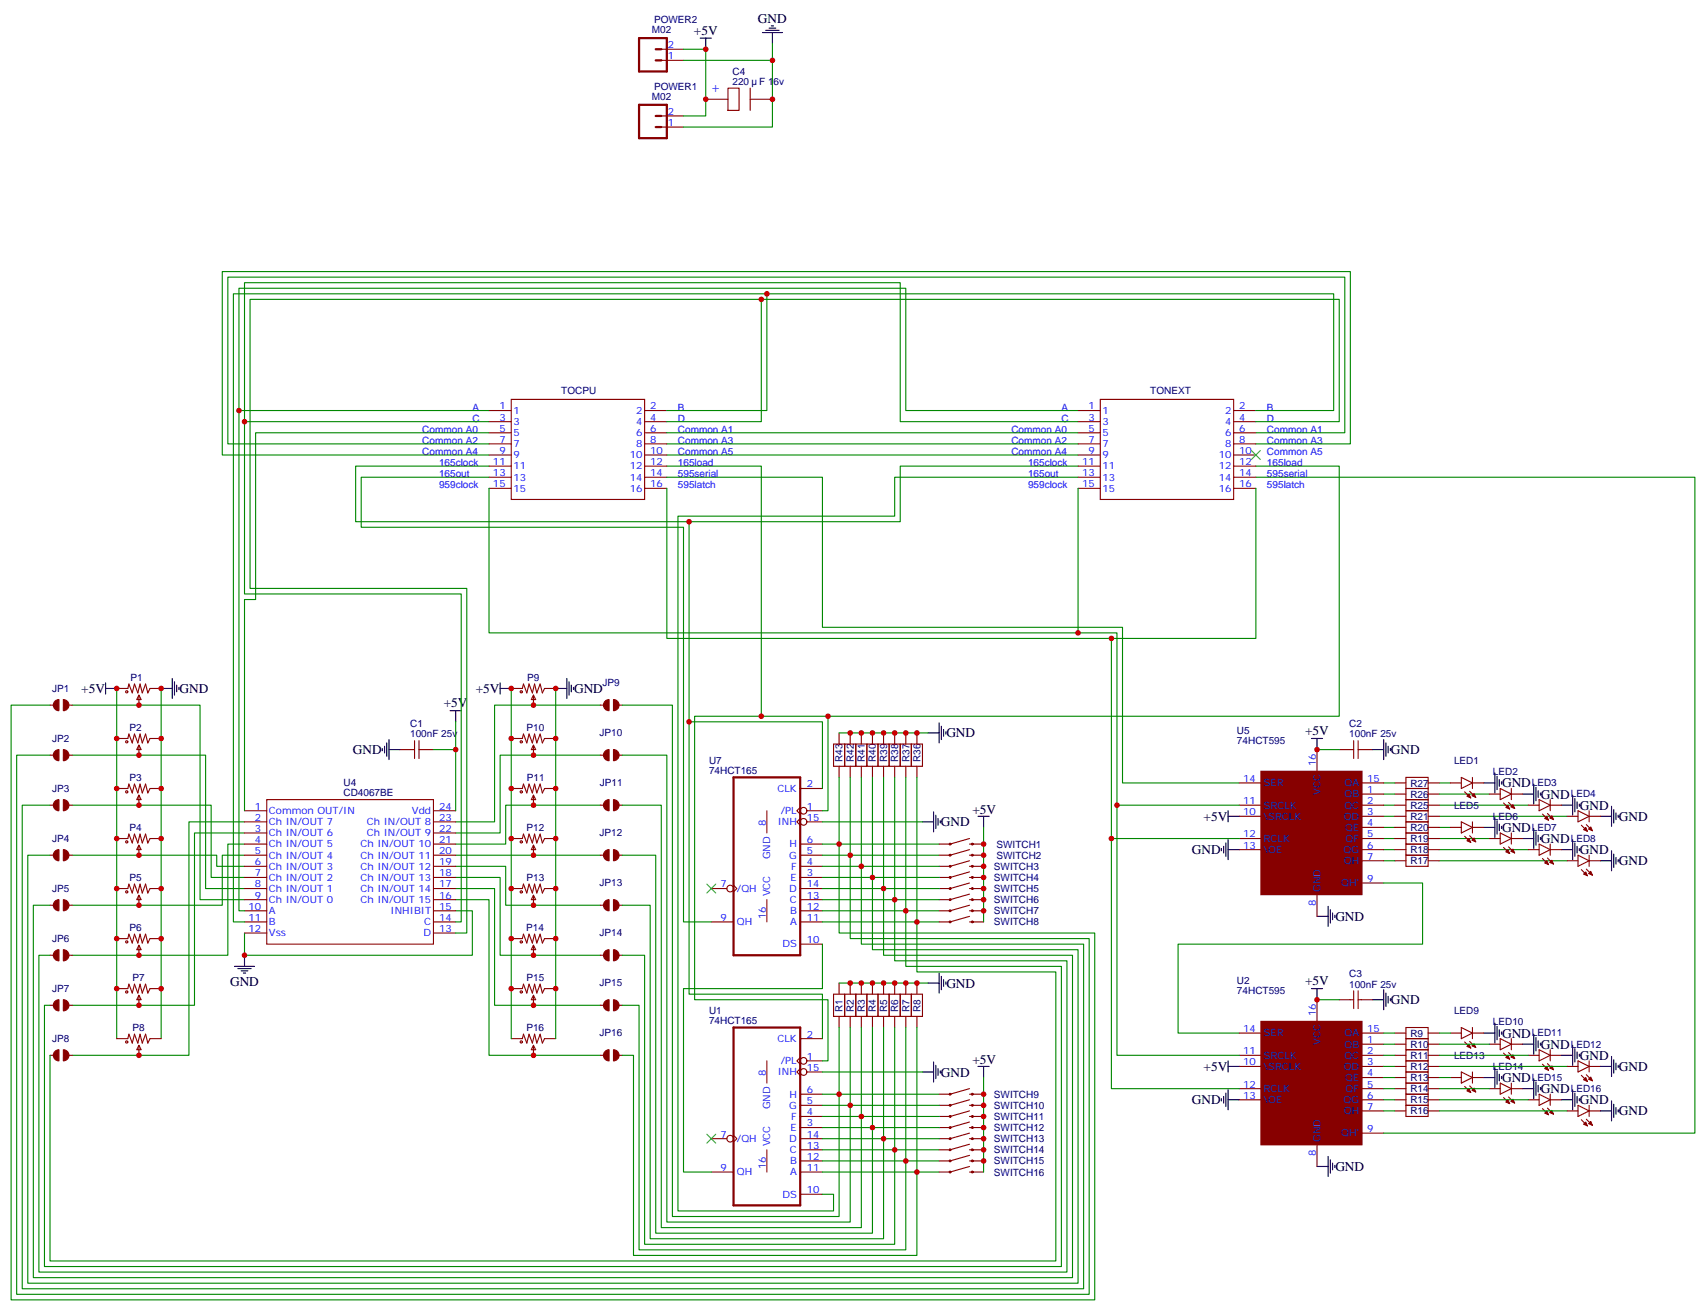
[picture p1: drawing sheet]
<svg xmlns="http://www.w3.org/2000/svg" width="542mm" height="416mm" viewBox="0 0 542 416" stroke-linecap="round" stroke-linejoin="round" font-family="sans-serif">
<g fill="none" stroke="#000" stroke-width=".35">
<path d="M222.2 12.1h3.6M224 12.1v3.5M242 10.3h6.4M243.1 9.6h4.2M244.1 8.9h2.1M244.8 8.2h.7M245.2 10.3v3.6M33.5 218.5h3.5M33.5 216.7v3.5M51.2 218.5h3.5M54.7 215.3v6.4M55.4 216.4v4.2"/>
<path d="M56.1 217.4v2.1M56.8 218.1v.7M158.7 218.5h3.6M158.7 216.7v3.5M176.4 218.5h3.5M179.9 215.3v6.4M180.6 216.4v4.2M181.3 217.4v2.1M182 218.1v.7M121.4 237.5v.7M122.1 236.8v2.1M122.8 235.8v4.2"/>
<path d="M123.5 237.9h3.5M123.5 234.7v6.4M142.9 225.5h3.5M144.6 225.5v3.6M294.6 232.6h3.5M298.1 229.4v6.4M298.8 230.5v4.2M299.5 231.5v2.1M300.2 232.2v.7M416.3 234.4h3.5M418 234.4v3.5M435.7 237.9h3.5"/>
<path d="M439.2 234.7v6.4M439.9 235.8v4.2M440.6 236.8v2.1M441.3 237.5v.7M296.3 257.6v6.4M297 258.7v4.2M297.7 259.8v2.1M310.4 259h3.6M312.2 259v3.6M389.8 259h3.5M389.8 257.3v3.5M471 248.5h3.5"/>
<path d="M474.5 245.3v6.3M474.5 259.4v6.3M475.2 246.3v4.3M475.9 247.4v2.1M476.6 248.1v.7M483.3 252h3.5M486.8 248.8v6.4M487.5 249.9v4.2M488.2 250.9v2.1M488.9 251.6v.7M495.7 255.5h3.5M499.2 252.3v6.4"/>
<path d="M499.9 253.4v4.2M500.6 254.5v2.1M501.3 255.2v.7M508 259h3.5M511.5 255.9v6.3M512.2 256.9v4.3M512.9 258v2.1M513.6 258.7v.7M292.8 260.8h3.5M298.4 260.5v.7M387.7 269.3v.7M388.4 268.6v2.1"/>
<path d="M389.1 267.5v4.2M389.8 269.6h3.5M389.8 266.5v6.3M471 262.6h3.5M475.2 260.5v4.2M475.9 261.5v2.1M476.6 262.2v.7M483.3 266.1h3.5M486.8 262.9v6.4M487.5 264v4.2M488.2 265v2.2M488.9 265.7v.8"/>
<path d="M495.7 269.6h3.5M499.2 266.5v6.3M499.9 267.5v4.2M500.6 268.6v2.1M501.3 269.3v.7M508 273.2h3.5M511.5 270v6.3M512.2 271v4.3M512.9 272.1v2.1M513.6 272.8v.7M418 290.8h3.6M421.6 287.6v6.4"/>
<path d="M422.3 288.7v4.2M423 289.7v2.2M423.7 290.4v.7M74.4 306.7h6.4M75.5 307.4h4.2M76.6 308.1h2.1M77.3 308.8h.7M77.6 303.1v3.6M294.6 312h3.5M298.1 308.8v6.3M298.8 309.8v4.3M299.5 310.9v2.1"/>
<path d="M300.2 311.6v.7M416.3 313.7h3.5M418 313.7v3.6M435.7 317.3h3.5M439.2 314.1v6.3M439.9 315.1v4.3M440.6 316.2v2.1M441.3 316.9v.7M296.3 337v6.4M297 338.1v4.2M297.7 339.1v2.1M298.4 339.8v.7"/>
<path d="M310.4 338.4h3.6M312.2 338.4v3.5M389.8 338.4h3.5M389.8 336.7v3.5M471 327.8h3.5M474.5 324.7v6.3M474.5 338.8v6.3M475.2 325.7v4.3M475.2 339.8v4.3M475.9 326.8v2.1M476.6 327.5v.7M483.3 331.4h3.5"/>
<path d="M486.8 328.2v6.3M487.5 329.2v4.3M488.2 330.3v2.1M488.9 331v.7M495.7 334.9h3.5M499.2 331.7v6.4M499.9 332.8v4.2M500.6 333.8v2.2M501.3 334.5v.7M508 338.4h3.5M511.5 335.2v6.4M512.2 336.3v4.2"/>
<path d="M512.9 337.4v2.1M513.6 338.1v.7M292.8 340.2h3.5M387.7 348.7v.7M388.4 347.9v2.2M389.1 346.9v4.2M389.8 349h3.5M389.8 345.8v6.4M471 341.9h3.5M475.9 340.9v2.1M476.6 341.6v.7M483.3 345.5h3.5"/>
<path d="M486.8 342.3v6.4M487.5 343.4v4.2M488.2 344.4v2.1M488.9 345.1v.7M495.7 349h3.5M499.2 345.8v6.4M499.9 346.9v4.2M500.6 347.9v2.2M501.3 348.7v.7M508 352.5h3.5M511.5 349.4v6.3M512.2 350.4v4.2"/>
<path d="M512.9 351.5v2.1M513.6 352.2v.7M418 370.2h3.6M421.6 367v6.3M422.3 368.1v4.2M423 369.1v2.1M423.7 369.8v.7"/>
</g>
<g fill="none" stroke="#008700" stroke-width=".35">
<path d="M217 15.6h7v21.2h-7M245.2 13.9v5.3h-28.2M245.2 19.2v21.1h-28.2M241.7 95h183.4v38.8h-26.5M243.4 93.2h179.9v37.1h-24.7M75.8 130.3v-38.8h211.7v38.8h54.7M77.6 133.8v-44.1h208.2v44.1h56.4M155.2 130.3h-79.4v158.7h1.8M155.2 133.8h-77.6v54.7h68.8v104.1h-1.8M155.2 137.3h-74.1v53h-3.5v67M211.7 130.3h31.7v-37.1h-169.3v199.4h3.5M211.7 133.8h30v-38.8h-162.3v91.7h68.8v109.4h-3.6"/>
<path d="M211.7 137.3h130.5M398.6 137.3h28.3v-49.4h-354.6v53h82.9M155.2 147.9h-42.3v17.7h105.8v63.5M155.2 151.4h-40.5v15.9h102.3v125.3h8.8M155.2 155v45.8h199.3v54.7h38.8M211.7 147.9h30v79.4M211.7 151.4h49.4v47.7h95.2v49.4h37M211.7 155v47.6h141.1v63.5h40.5M211.7 140.9h130.5M211.7 144.4h130.5M342.2 147.9h-56.4v17.7h-67.1M342.2 151.4h-58.2v12.4h-68.8v220.5h49.4v-5.3h-3.5"/>
<path d="M342.2 155v45.8M398.6 147.9h26.5v79.4h-162.3M398.6 140.9h30v-54.7h-358v58.2h84.6M398.6 155v47.6h-45.8M398.6 151.4h139.4v208.2h-98.8M37 218.5v111.1M51.2 218.5v111.1M162.3 218.5v111.1M176.4 218.5v111.1M15.9 239.6h-10.6v171.1h340.4v-112.8h-75.8v-51.2M15.9 223.8h-12.4v188.7h344v-116.4h-81.2v-49.4M22.9 239.6h42.4v42.4h12.3"/>
<path d="M22.9 223.8h40.6v61.7h14.1M137.6 237.9h7M144.6 229.1v28.2M190.5 239.6h-31.8v24.7h-14.1M190.5 223.8h-33.5v37h-12.4M197.6 223.8h15.8v162.2h52.9v-59.9M197.6 239.6h14.1v148.2h58.2v-61.7M266.3 232.6h28.3M418 237.9h7.1M22.9 255.5h44.1v22.9h10.6M190.5 255.5h-30v12.4h-15.9M197.6 255.5h12.3v134.1h63.5v-63.5"/>
<path d="M261.1 250.2v-21.1h-42.4v86.4h42.4v14.1M261.1 257.3h1.7v-30h-42.3v90h42.3v19.4h-1.7M273.4 246.7v52.9h70.6v109.4h-336.9v-153.5h8.8M276.9 246.7v54.7h65.3v105.8h-333.4v-135.8h7.1M280.5 246.7v56.4h59.9v102.3h-329.8v-118.1h5.3M284 246.7v58.2h54.7v98.8h-326.4v-100.6h3.6M287.5 246.7v60h49.4v95.2h-322.8v-82.9h1.8M291 246.7v61.7h44.1v91.8h-319.2v-65.3M354.5 255.5v79.4h38.8M439.2 259h3.5M439.2 255.5h3.5M439.2 252h3.5"/>
<path d="M439.2 248.5h3.5M456.8 259h40.6M456.8 255.5h28.3M456.8 252h15.9M456.8 248.5h3.6M22.9 271.4h45.9v3.5h8.8M77.6 260.8h-17.6v74.1h-37.1M77.6 264.3h-15.9v54.7h-38.8M77.6 267.9h-5.3v35.2h-49.4M77.6 271.4h-7v15.9h-47.7M144.6 278.4h14.1v24.7h31.8M144.6 274.9h15.9v12.4h30"/>
<path d="M144.6 271.4h45.9M197.6 271.4h10.5v119.9h68.8v-65.2M261.1 267.9h37M261.1 271.4h37M261.1 274.9h37M261.1 278.4h37M261.1 260.8h31.7M312.2 262.6v30M352.8 266.1v79.4h40.5M439.2 273.2h3.5M439.2 269.6h3.5M439.2 266.1h3.5"/>
<path d="M439.2 262.6h3.5M456.8 273.2h40.6M456.8 269.6h28.3M456.8 266.1h15.9M456.8 262.6h3.6M144.6 289h5.3v14.1h-72.3v-7M144.6 285.5h10.6v49.4h35.3M144.6 282h12.4v37h33.5M197.6 287.3h8.8v105.8h74.1v-67M261.1 282h37M261.1 285.5h37M261.1 289h37"/>
<path d="M261.1 292.6h37M261.1 299.6v14.1h-44.1v58.2h8.8M439.2 280.2h12.4v19.4h-77.7v28.2h19.4M197.6 303.1h7v91.8h79.4v-68.8M197.6 319h5.2v77.6h84.7v-70.5M266.3 312h28.3M418 317.3h7.1M291 326.1v72.3h-89.9v-63.5h-3.5M439.2 327.8h3.5M439.2 331.4h3.5M439.2 334.9h3.5M439.2 338.4h3.5"/>
<path d="M456.8 327.8h3.6M456.8 331.4h15.9M456.8 334.9h28.3M456.8 338.4h40.6M261.1 347.2h37M261.1 350.8h37M261.1 354.3h37M261.1 357.8h37M261.1 340.2h31.7M312.2 341.9v30M439.2 341.9h3.5M439.2 345.5h3.5"/>
<path d="M439.2 349h3.5M439.2 352.5h3.5M456.8 341.9h3.6M456.8 345.5h15.9M456.8 349h28.3M456.8 352.5h40.6M261.1 361.4h37M261.1 364.9h37M261.1 368.4h37M261.1 371.9h37"/>
</g>
<g fill="none" stroke="#870000" stroke-width=".35">
<path d="M209.9 19.2h7.1M209.9 15.6h7.1M209.9 36.8h7.1M224 31.5h7.1M231.1 28h3.5v7h-3.5zM238.1 31.5h7.1M238.1 28v7M209.9 40.3h7.1M155.2 130.3h7.1M155.2 133.8h7.1M155.2 137.3h7.1M162.3 126.8h42.3v31.7h-42.3z"/>
<path d="M204.6 130.3h7.1M204.6 133.8h7.1M204.6 137.3h7.1M342.2 130.3h7M342.2 133.8h7M342.2 137.3h7M349.2 126.8h42.4v31.7h-42.4zM391.6 130.3h7M391.6 133.8h7M391.6 137.3h7M155.2 140.9h7.1M155.2 144.4h7.1"/>
<path d="M155.2 147.9h7.1M155.2 151.4h7.1M155.2 155h7.1M204.6 140.9h7.1M204.6 144.4h7.1M204.6 147.9h7.1M204.6 151.4h7.1M204.6 155h7.1M342.2 140.9h7M342.2 144.4h7M342.2 147.9h7M342.2 151.4h7"/>
<path d="M342.2 155h7M391.6 140.9h7M391.6 144.4h7M391.6 147.9h7M391.6 151.4h7M391.6 155h7M37 218.5h3.6l.3-1.4 1.1 2.8 .7-2.8 1 2.8 .7-2.8 .8 2.8 1-2.8 .7 2.8 .7-1.4h3.6M162.3 218.5h3.5l.4-1.4 1 2.8 .7-2.8 1.1 2.8 .7-2.8 .7 2.8 1-2.8 .8 2.8 .7-1.4h3.5M15.9 223.8h1M15.9 239.6h1M21.9 223.8h1M21.9 239.6h1"/>
<path d="M37 234.4h3.6l.3-1.5 1.1 2.9 .7-2.9 1 2.9 .7-2.9 .8 2.9 1-2.9 .7 2.9 .7-1.4h3.6M44.1 236.5l.7 1.4h-1.4zM44.1 220.6l.7 1.4h-1.4zM44.1 220.6v3.2M44.1 236.5v3.1M127 237.9h4.6M131.6 235.1v5.6M133 235.1v5.6M133 237.9h4.6M162.3 234.4h3.5l.4-1.5 1 2.9 .7-2.9 1.1 2.9 .7-2.9 .7 2.9 1-2.9 .8 2.9 .7-1.4h3.5M169.3 220.6l.7 1.4h-1.4zM169.3 236.5l.7 1.4h-1.4z"/>
<path d="M169.3 220.6v3.2M169.3 236.5v3.1M190.5 223.8h1.1M190.5 239.6h1.1M196.5 223.8h1.1M196.5 239.6h1.1M264.6 236.1h3.5v7.1h-3.5zM266.3 232.6v3.5M268.1 236.1h3.5v7.1h-3.5zM269.9 232.6v3.5M271.6 236.1h3.6v7.1h-3.6zM273.4 232.6v3.5"/>
<path d="M275.2 236.1h3.5v7.1h-3.5zM276.9 232.6v3.5M278.7 236.1h3.5v7.1h-3.5zM280.5 232.6v3.5M282.2 236.1h3.6v7.1h-3.6zM284 232.6v3.5M285.8 236.1h3.5v7.1h-3.5zM287.5 232.6v3.5M289.3 236.1h3.5v7.1h-3.5zM291 232.6v3.5M418 237.9v7M425.1 237.9h4.6"/>
<path d="M429.7 235.1v5.6M431.1 237.9h4.6M431.1 235.1v5.6M15.9 255.5h1M21.9 255.5h1M37 250.2h3.6l.3-1.4 1.1 2.8 .7-2.8 1 2.8 .7-2.8 .8 2.8 1-2.8 .7 2.8 .7-1.4h3.6M44.1 252.3l.7 1.5h-1.4zM44.1 252.3v3.2M77.6 257.3h7.1M84.7 253.8h52.9v45.8h-52.9zM137.6 257.3h7M162.3 250.2h3.5l.4-1.4 1 2.8 .7-2.8 1.1 2.8 .7-2.8 .7 2.8 1-2.8 .8 2.8 .7-1.4h3.5"/>
<path d="M169.3 252.3l.7 1.5h-1.4zM169.3 252.3v3.2M190.5 255.5h1.1M196.5 255.5h1.1M243.4 257.3v7M254 256.2l-1.1 1.1 1.1 1M254 259.8l-1.1 1 1.1 1.1M254 250.2h7.1M256.1 257.3h5M266.3 243.2v3.5M269.9 243.2v3.5M273.4 243.2v3.5"/>
<path d="M276.9 243.2v3.5M280.5 243.2v3.5M284 243.2v3.5M287.5 243.2v3.5M291 243.2v3.5M393.3 259h7.1M393.3 255.5h7.1M393.3 248.5h7.1M432.2 259h7M432.2 255.5h7M432.2 252h7M432.2 248.5h7"/>
<path d="M442.7 259h3.6M442.7 255.5h3.6M442.7 252h3.6M442.7 248.5h3.6M446.3 257.3h7v3.5h-7zM446.3 253.8h7v3.5h-7zM446.3 250.2h7v3.6h-7zM446.3 246.7h7v3.5h-7zM453.3 259h3.5M453.3 255.5h3.5M453.3 252h3.5M453.3 248.5h3.5"/>
<path d="M460.4 248.5h3.4M463.8 246.7l3.6 1.8-3.6 1.7zM464.9 251.3l1.9 1.9M466.5 251.1l1.9 1.9M467.4 246.7v3.5M467.5 248.5h3.5M472.7 252h3.5M476.2 250.2l3.5 1.8-3.5 1.8zM477.3 254.8l1.9 2M478.8 254.6l2 2M479.7 250.2v3.6M479.8 252h3.5"/>
<path d="M485.1 255.5h3.4M488.5 253.8l3.6 1.7-3.6 1.8zM489.6 258.3l1.9 2M491.2 258.2l1.9 1.9M492.1 253.8v3.5M492.2 255.5h3.5M497.4 259h3.5M500.9 257.3l3.5 1.7-3.5 1.8zM504.4 257.3v3.5M504.5 259h3.5M15.9 271.4h1M21.9 271.4h1"/>
<path d="M37 266.1h3.6l.3-1.4 1.1 2.8 .7-2.8 1 2.8 .7-2.8 .8 2.8 1-2.8 .7 2.8 .7-1.4h3.6M44.1 268.2l.7 1.4h-1.4zM44.1 268.2v3.2M77.6 260.8h7.1M77.6 264.3h7.1M77.6 267.9h7.1M77.6 271.4h7.1M77.6 274.9h7.1M77.6 278.4h7.1M137.6 260.8h7M137.6 264.3h7M137.6 267.9h7"/>
<path d="M137.6 271.4h7M137.6 274.9h7M137.6 278.4h7M162.3 266.1h3.5l.4-1.4 1 2.8 .7-2.8 1.1 2.8 .7-2.8 .7 2.8 1-2.8 .8 2.8 .7-1.4h3.5M169.3 268.2l.7 1.4h-1.4zM169.3 268.2v3.2M190.5 271.4h1.1M196.5 271.4h1.1M254 267.9h7.1M254 271.4h7.1M254 274.9h7.1M254 278.4h7.1"/>
<path d="M256.1 260.8h5M307.7 266.1l-6.1 1.8h-3.5M307.7 267.9h.9M307.7 269.6l-6.1 1.8h-3.5M307.7 271.4h.9M307.7 273.2l-6.1 1.7h-3.5M307.7 274.9h.9M307.7 276.7l-6.1 1.7h-3.5M307.7 278.4h.9M308.7 267.9h3.5M308.7 271.4h3.5M308.7 274.9h3.5"/>
<path d="M308.7 278.4h3.5M393.3 266.1h7.1M393.3 269.6h7.1M432.2 266.1h7M432.2 273.2h7M432.2 269.6h7M432.2 262.6h7M442.7 266.1h3.6M442.7 273.2h3.6M442.7 269.6h3.6M442.7 262.6h3.6M446.3 271.4h7v3.5h-7z"/>
<path d="M446.3 267.9h7v3.5h-7zM446.3 264.3h7v3.6h-7zM446.3 260.8h7v3.5h-7zM453.3 266.1h3.5M453.3 273.2h3.5M453.3 269.6h3.5M453.3 262.6h3.5M460.4 262.6h3.4M463.8 260.8l3.6 1.8-3.6 1.7zM464.9 265.4l1.9 1.9M466.5 265.2l1.9 2M467.4 260.8v3.5"/>
<path d="M467.5 262.6h3.5M472.7 266.1h3.5M476.2 264.3l3.5 1.8-3.5 1.8zM477.3 268.9l1.9 2M478.8 268.7l2 2M479.7 264.3v3.6M479.8 266.1h3.5M485.1 269.6h3.4M488.5 267.9l3.6 1.7-3.6 1.8zM489.6 272.5l1.9 1.9M491.2 272.3l1.9 1.9M492.1 267.9v3.5"/>
<path d="M492.2 269.6h3.5M497.4 273.2h3.5M500.9 271.4l3.5 1.8-3.5 1.7zM501.9 276l2 1.9M501.9 261.9l2 1.9M503.5 275.8l2 1.9M503.5 261.7l2 1.9M504.4 271.4v3.5M504.5 273.2h3.5M15.9 287.3h1M21.9 287.3h1M37 282h3.6l.3-1.4 1.1 2.8 .7-2.8 1 2.8 .7-2.8 .8 2.8 1-2.8 .7 2.8 .7-1.4h3.6"/>
<path d="M37 297.9h3.6l.3-1.5 1.1 2.9 .7-2.9 1 2.9 .7-2.9 .8 2.9 1-2.9 .7 2.9 .7-1.4h3.6M44.1 300l.7 1.4h-1.4zM44.1 284.1l.7 1.4h-1.4zM44.1 284.1v3.2M44.1 300v3.1M77.6 282h7.1M77.6 285.5h7.1M77.6 289h7.1M77.6 292.6h7.1M77.6 296.1h7.1M137.6 282h7M137.6 285.5h7"/>
<path d="M137.6 289h7M137.6 292.6h7M137.6 296.1h7M162.3 282h3.5l.4-1.4 1 2.8 .7-2.8 1.1 2.8 .7-2.8 .7 2.8 1-2.8 .8 2.8 .7-1.4h3.5M162.3 297.9h3.5l.4-1.5 1 2.9 .7-2.9 1.1 2.9 .7-2.9 .7 2.9 1-2.9 .8 2.9 .7-1.4h3.5M169.3 284.1l.7 1.4h-1.4zM169.3 300l.7 1.4h-1.4zM169.3 284.1v3.2M169.3 300v3.1M190.5 287.3h1.1M196.5 287.3h1.1M225.8 282h4.9"/>
<path d="M225.8 292.6h7M232.8 280.9l1.1 1.1-1.1 1M243.4 285.5v7.1M254 282h7.1M254 285.5h7.1M254 289h7.1M254 292.6h7.1M254 299.6h7.1M307.7 280.2l-6.1 1.8h-3.5M307.7 282h.9M307.7 283.7l-6.1 1.8h-3.5M307.7 285.5h.9"/>
<path d="M307.7 287.3l-6.1 1.7h-3.5M307.7 289h.9M307.7 290.8l-6.1 1.8h-3.5M307.7 292.6h.9M308.7 282h3.5M308.7 285.5h3.5M308.7 289h3.5M308.7 292.6h3.5M418 283.7v7.1M432.2 280.2h7M15.9 303.1h1M15.9 319h1"/>
<path d="M21.9 303.1h1M21.9 319h1M37 313.7h3.6l.3-1.4 1.1 2.8 .7-2.8 1 2.8 .7-2.8 .8 2.8 1-2.8 .7 2.8 .7-1.4h3.6M44.1 315.8l.7 1.5h-1.4zM44.1 315.8v3.2M162.3 313.7h3.5l.4-1.4 1 2.8 .7-2.8 1.1 2.8 .7-2.8 .7 2.8 1-2.8 .8 2.8 .7-1.4h3.5M169.3 315.8l.7 1.5h-1.4zM169.3 315.8v3.2M190.5 303.1h1.1M190.5 319h1.1M196.5 303.1h1.1M196.5 319h1.1"/>
<path d="M264.6 315.5h3.5v7h-3.5zM266.3 312v3.5M268.1 315.5h3.5v7h-3.5zM269.9 312v3.5M271.6 315.5h3.6v7h-3.6zM273.4 312v3.5M275.2 315.5h3.5v7h-3.5zM276.9 312v3.5M278.7 315.5h3.5v7h-3.5zM280.5 312v3.5M282.2 315.5h3.6v7h-3.6zM284 312v3.5"/>
<path d="M285.8 315.5h3.5v7h-3.5zM287.5 312v3.5M289.3 315.5h3.5v7h-3.5zM291 312v3.5M418 317.3v7M425.1 317.3h4.6M429.7 314.4v5.7M431.1 314.4v5.7M431.1 317.3h4.6M15.9 334.9h1M21.9 334.9h1M37 329.6h3.6l.3-1.4 1.1 2.8 .7-2.8 1 2.8 .7-2.8 .8 2.8 1-2.8 .7 2.8 .7-1.4h3.6"/>
<path d="M44.1 331.7l.7 1.4h-1.4zM44.1 331.7v3.2M162.3 329.6h3.5l.4-1.4 1 2.8 .7-2.8 1.1 2.8 .7-2.8 .7 2.8 1-2.8 .8 2.8 .7-1.4h3.5M169.3 331.7l.7 1.4h-1.4zM169.3 331.7v3.2M190.5 334.9h1.1M196.5 334.9h1.1M243.4 336.7v7M254 335.6l-1.1 1.1 1.1 1M254 339.1l-1.1 1.1 1.1 1M254 329.6h7.1M256.1 336.7h5"/>
<path d="M266.3 322.5v3.6M269.9 322.5v3.6M273.4 322.5v3.6M276.9 322.5v3.6M280.5 322.5v3.6M284 322.5v3.6M287.5 322.5v3.6M291 322.5v3.6M393.3 334.9h7.1M393.3 338.4h7.1M393.3 327.8h7.1M432.2 331.4h7"/>
<path d="M432.2 334.9h7M432.2 338.4h7M432.2 327.8h7M442.7 331.4h3.6M442.7 334.9h3.6M442.7 338.4h3.6M442.7 327.8h3.6M446.3 326.1h7v3.5h-7zM446.3 329.6h7v3.5h-7zM446.3 333.1h7v3.6h-7zM446.3 336.7h7v3.5h-7zM453.3 331.4h3.5"/>
<path d="M453.3 334.9h3.5M453.3 338.4h3.5M453.3 327.8h3.5M460.4 327.8h3.4M463.8 326.1l3.6 1.7-3.6 1.8zM464.9 330.7l1.9 1.9M466.5 330.5l1.9 1.9M467.4 326.1v3.5M467.5 327.8h3.5M472.7 331.4h3.5M476.2 329.6l3.5 1.8-3.5 1.7zM477.3 334.2l1.9 1.9"/>
<path d="M478.8 334l2 2M479.7 329.6v3.5M479.8 331.4h3.5M485.1 334.9h3.4M488.5 333.1l3.6 1.8-3.6 1.8zM489.6 337.7l1.9 2M491.2 337.5l1.9 2M492.1 333.1v3.6M492.2 334.9h3.5M497.4 338.4h3.5M500.9 336.7l3.5 1.7-3.5 1.8zM504.4 336.7v3.5"/>
<path d="M504.5 338.4h3.5M254 357.8h7.1M254 354.3h7.1M254 350.8h7.1M254 347.2h7.1M256.1 340.2h5M307.7 356.1l-6.1 1.7h-3.5M307.7 357.8h.9M307.7 352.5l-6.1 1.8h-3.5M307.7 354.3h.9M307.7 349l-6.1 1.8h-3.5M307.7 350.8h.9"/>
<path d="M307.7 345.5l-6.1 1.7h-3.5M307.7 347.2h.9M307.7 359.6l-6.1 1.8h-3.5M308.7 357.8h3.5M308.7 354.3h3.5M308.7 350.8h3.5M308.7 347.2h3.5M393.3 345.5h7.1M393.3 349h7.1M432.2 341.9h7M432.2 345.5h7M432.2 349h7"/>
<path d="M432.2 352.5h7M432.2 359.6h7M442.7 341.9h3.6M442.7 345.5h3.6M442.7 349h3.6M442.7 352.5h3.6M446.3 340.2h7v3.5h-7zM446.3 343.7h7v3.5h-7zM446.3 347.2h7v3.6h-7zM446.3 350.8h7v3.5h-7zM453.3 341.9h3.5M453.3 345.5h3.5"/>
<path d="M453.3 349h3.5M453.3 352.5h3.5M460.4 341.9h3.4M463.8 340.2l3.6 1.7-3.6 1.8zM464.9 344.8l1.9 1.9M466.5 344.6l1.9 1.9M467.4 340.2v3.5M467.5 341.9h3.5M472.7 345.5h3.5M476.2 343.7l3.5 1.8-3.5 1.7zM477.3 348.3l1.9 1.9M478.8 348.1l2 2"/>
<path d="M479.7 343.7v3.5M479.8 345.5h3.5M485.1 349h3.4M488.5 347.2l3.6 1.8-3.6 1.8zM489.6 351.8l1.9 2M491.2 351.6l1.9 2M492.1 347.2v3.6M492.2 349h3.5M497.4 352.5h3.5M500.9 350.8l3.5 1.7-3.5 1.8zM501.9 341.2l2 2M501.9 355.4l2 1.9"/>
<path d="M503.5 341.1l2 1.9M503.5 355.2l2 1.9M504.4 350.8v3.5M504.5 352.5h3.5M225.8 361.4h4.9M225.8 371.9h7M232.8 360.3l1.1 1.1-1.1 1M243.4 364.9v7M254 361.4h7.1M254 371.9h7.1M254 379h7.1M254 368.4h7.1"/>
<path d="M254 364.9h7.1M307.7 361.4h.9M307.7 370.2l-6.1 1.7h-3.5M307.7 371.9h.9M307.7 366.6l-6.1 1.8h-3.5M307.7 368.4h.9M307.7 363.1l-6.1 1.8h-3.5M307.7 364.9h.9M308.7 361.4h3.5M308.7 371.9h3.5M308.7 368.4h3.5M308.7 364.9h3.5"/>
<path d="M418 363.1v7.1"/>
<circle cx="40.2" cy="219.5" r=".35"/>
<circle cx="165.5" cy="219.5" r=".35"/>
<circle cx="40.2" cy="235.4" r=".35"/>
<circle cx="165.5" cy="235.4" r=".35"/>
<circle cx="40.2" cy="251.3" r=".35"/>
<circle cx="165.5" cy="251.3" r=".35"/>
<circle cx="255.1" cy="257.3" r="1.06"/>
<circle cx="40.2" cy="267.2" r=".35"/>
<circle cx="165.5" cy="267.2" r=".35"/>
<circle cx="255.1" cy="260.8" r="1.06"/>
<circle cx="40.2" cy="283" r=".35"/>
<circle cx="40.2" cy="298.9" r=".35"/>
<circle cx="165.5" cy="298.9" r=".35"/>
<circle cx="165.5" cy="283" r=".35"/>
<circle cx="231.8" cy="282" r="1.06"/>
<circle cx="40.2" cy="314.8" r=".35"/>
<circle cx="165.5" cy="314.8" r=".35"/>
<circle cx="40.2" cy="330.7" r=".35"/>
<circle cx="165.5" cy="330.7" r=".35"/>
<circle cx="255.1" cy="336.7" r="1.06"/>
<circle cx="255.1" cy="340.2" r="1.06"/>
<circle cx="231.8" cy="361.4" r="1.06"/>
</g>
<path d="M202.8 12.1h8.9v10.6h-8.9zM208.1 15.6h1.8M208.1 19.2h1.8M202.8 33.3h8.9v10.6h-8.9zM208.1 36.8h1.8M208.1 40.3h1.8M232.8 246.7h21.2v56.4h-21.2zM232.8 326.1h21.2v56.4h-21.2z" fill="none" stroke="#870000" stroke-width=".71"/>
<g fill="none" stroke="#870000" stroke-width=".56">
<path d="M301.7 274.9l-.1-.2-.2 .2 .2 .2 .1-.2M308.8 274.9l-.2-.2-.2 .2 .2 .2 .2-.2"/>
<circle cx="301.6" cy="271.4" r=".18"/>
<circle cx="301.6" cy="267.9" r=".18"/>
<circle cx="301.6" cy="278.4" r=".18"/>
<circle cx="308.6" cy="271.4" r=".18"/>
<circle cx="308.6" cy="278.4" r=".18"/>
<circle cx="308.6" cy="267.9" r=".18"/>
<circle cx="301.6" cy="292.6" r=".18"/>
<circle cx="301.6" cy="285.5" r=".18"/>
<circle cx="301.6" cy="282" r=".18"/>
<circle cx="301.6" cy="289" r=".18"/>
<circle cx="308.6" cy="282" r=".18"/>
<circle cx="308.6" cy="285.5" r=".18"/>
<circle cx="308.6" cy="292.6" r=".18"/>
<circle cx="308.6" cy="289" r=".18"/>
<circle cx="301.6" cy="347.2" r=".18"/>
<circle cx="301.6" cy="354.3" r=".18"/>
<circle cx="301.6" cy="350.8" r=".18"/>
<circle cx="301.6" cy="357.8" r=".18"/>
<circle cx="308.6" cy="347.2" r=".18"/>
<circle cx="308.6" cy="357.8" r=".18"/>
<circle cx="308.6" cy="350.8" r=".18"/>
<circle cx="308.6" cy="354.3" r=".18"/>
<circle cx="301.6" cy="371.9" r=".18"/>
<circle cx="301.6" cy="361.3" r=".18"/>
<circle cx="301.6" cy="364.9" r=".18"/>
<circle cx="301.6" cy="368.4" r=".18"/>
<circle cx="308.6" cy="371.9" r=".18"/>
<circle cx="308.6" cy="364.9" r=".18"/>
<circle cx="308.6" cy="361.3" r=".18"/>
<circle cx="308.6" cy="368.4" r=".18"/>
</g>
<path d="M397.2 143l2.8 2.8M400 143l-2.8 2.8M224.4 280.6l2.8 2.8M227.2 280.6l-2.8 2.8M224.4 359.9l2.8 2.9M227.2 359.9l-2.8 2.9" fill="none" stroke="#3c3" stroke-width=".35"/>
<g fill="#870000" stroke="#870000" stroke-width=".32">
<path d="M502.7 277.4l.7-.7 .5 1.2z"/>
<path d="M504.2 277.2l.7-.7 .6 1.2z"/>
<path d="M491 273.2l.5 1.2-1.2-.5z"/>
<path d="M491.9 273.7l.7-.7 .5 1.2z"/>
<path d="M478.7 269.6l.5 1.3-1.2-.6z"/>
<path d="M479.5 270.2l.8-.7 .5 1.2z"/>
<path d="M465.6 266.8l.7-.7 .5 1.2z"/>
<path d="M467.2 266.6l.7-.7 .5 1.3z"/>
<path d="M503.4 262.6l.5 1.2-1.2-.5z"/>
<path d="M504.2 263.1l.7-.7 .6 1.2z"/>
<path d="M490.3 259.8l.7-.8 .5 1.3z"/>
<path d="M492.6 258.9l.5 1.2-1.2-.5z"/>
<path d="M478.7 255.5l.5 1.3-1.2-.6z"/>
<path d="M479.5 256l.8-.7 .5 1.3z"/>
<path d="M465.6 252.7l.7-.7 .5 1.2z"/>
<path d="M467.2 252.5l.7-.7 .5 1.2z"/>
<path d="M465.6 332.1l.7-.7 .5 1.2z"/>
<path d="M467.2 331.9l.7-.7 .5 1.2z"/>
<path d="M478 335.6l.7-.7 .5 1.2z"/>
<path d="M479.5 335.4l.8-.7 .5 1.3z"/>
<path d="M490.3 339.1l.7-.7 .5 1.3z"/>
<path d="M491.9 338.9l.7-.7 .5 1.3z"/>
<path d="M503.4 341.9l.5 1.3-1.2-.5z"/>
<path d="M504.2 342.5l.7-.7 .6 1.2z"/>
<path d="M465.6 346.2l.7-.7 .5 1.2z"/>
<path d="M467.2 346l.7-.7 .5 1.2z"/>
<path d="M478.7 349l.5 1.2-1.2-.5z"/>
<path d="M479.5 349.5l.8-.7 .5 1.3z"/>
<path d="M491 352.5l.5 1.3-1.2-.6z"/>
<path d="M491.9 353.1l.7-.7 .5 1.2z"/>
<path d="M503.4 356.1l.5 1.2-1.2-.5z"/>
<path d="M504.2 356.6l.7-.7 .6 1.2z"/>
</g>
<g fill="#870000" stroke="#870000" stroke-width=".71">
<path d="M400.4 244.9h31.8v38.8h-31.8z"/>
<path d="M400.4 324.3h31.8v38.8h-31.8z"/>
</g>
<g fill="#870000" stroke="#870000" stroke-width=".35">
<path d="M17.5 222.5l1.2-.5v3.5a1.76 1.76 0 0 1-1.6-1.1 1.76 1.76 0 0 1 .4-1.9z"/>
<path d="M20.1 222a1.76 1.76 0 0 1 1.8 1.8 1.76 1.76 0 0 1-1.8 1.7z"/>
<path d="M17.5 254.3l1.2-.5v3.5a1.76 1.76 0 0 1-1.6-1.1 1.76 1.76 0 0 1 .4-1.9z"/>
<path d="M20.1 253.8a1.76 1.76 0 0 1 1.8 1.7 1.76 1.76 0 0 1-1.8 1.8z"/>
<path d="M17.5 238.4l1.2-.5v3.5a1.76 1.76 0 0 1-1.6-1.1 1.76 1.76 0 0 1 .4-1.9z"/>
<path d="M20.1 237.9a1.76 1.76 0 0 1 1.8 1.7 1.76 1.76 0 0 1-1.8 1.8z"/>
<path d="M17.5 270.1l1.2-.5v3.6a1.76 1.76 0 0 1-1.6-1.1 1.76 1.76 0 0 1 .4-2z"/>
<path d="M20.1 269.6a1.76 1.76 0 0 1 1.8 1.8 1.76 1.76 0 0 1-1.8 1.8z"/>
<path d="M17.5 286l1.2-.5v3.5a1.76 1.76 0 0 1-1.6-1.1 1.76 1.76 0 0 1 .4-1.9z"/>
<path d="M20.1 285.5a1.76 1.76 0 0 1 1.8 1.8 1.76 1.76 0 0 1-1.8 1.7z"/>
<path d="M17.5 301.9l1.2-.5v3.5a1.76 1.76 0 0 1-1.6-1.1 1.76 1.76 0 0 1 .4-1.9z"/>
<path d="M20.1 301.4a1.76 1.76 0 0 1 1.8 1.7 1.76 1.76 0 0 1-1.8 1.8z"/>
<path d="M17.5 317.8l1.2-.5v3.5a1.76 1.76 0 0 1-1.6-1.1 1.76 1.76 0 0 1 .4-1.9z"/>
<path d="M20.1 317.3a1.76 1.76 0 0 1 1.8 1.7 1.76 1.76 0 0 1-1.8 1.8z"/>
<path d="M17.5 333.6l1.2-.5v3.6a1.76 1.76 0 0 1-1.6-1.1 1.76 1.76 0 0 1 .4-2z"/>
<path d="M20.1 333.1a1.76 1.76 0 0 1 1.8 1.8 1.76 1.76 0 0 1-1.8 1.8z"/>
<path d="M194.7 222a1.76 1.76 0 0 1 1.8 1.8 1.76 1.76 0 0 1-1.8 1.7z"/>
<path d="M192.1 222.5l1.2-.5v3.5a1.76 1.76 0 0 1-1.6-1.1 1.76 1.76 0 0 1 .4-1.9z"/>
<path d="M194.7 237.9a1.76 1.76 0 0 1 1.8 1.7 1.76 1.76 0 0 1-1.8 1.8z"/>
<path d="M192.1 238.4l1.2-.5v3.5a1.76 1.76 0 0 1-1.6-1.1 1.76 1.76 0 0 1 .4-1.9z"/>
<path d="M194.7 253.8a1.76 1.76 0 0 1 1.8 1.7 1.76 1.76 0 0 1-1.8 1.8z"/>
<path d="M192.1 254.3l1.2-.5v3.5a1.76 1.76 0 0 1-1.6-1.1 1.76 1.76 0 0 1 .4-1.9z"/>
<path d="M194.7 269.6a1.76 1.76 0 0 1 1.8 1.8 1.76 1.76 0 0 1-1.8 1.8z"/>
<path d="M192.1 270.1l1.2-.5v3.6a1.76 1.76 0 0 1-1.6-1.1 1.76 1.76 0 0 1 .4-2z"/>
<path d="M194.7 285.5a1.76 1.76 0 0 1 1.8 1.8 1.76 1.76 0 0 1-1.8 1.7z"/>
<path d="M192.1 286l1.2-.5v3.5a1.76 1.76 0 0 1-1.6-1.1 1.76 1.76 0 0 1 .4-1.9z"/>
<path d="M194.7 317.3a1.76 1.76 0 0 1 1.8 1.7 1.76 1.76 0 0 1-1.8 1.8z"/>
<path d="M192.1 317.8l1.2-.5v3.5a1.76 1.76 0 0 1-1.6-1.1 1.76 1.76 0 0 1 .4-1.9z"/>
<path d="M194.7 301.4a1.76 1.76 0 0 1 1.8 1.7 1.76 1.76 0 0 1-1.8 1.8z"/>
<path d="M192.1 301.9l1.2-.5v3.5a1.76 1.76 0 0 1-1.6-1.1 1.76 1.76 0 0 1 .4-1.9z"/>
<path d="M194.7 333.1a1.76 1.76 0 0 1 1.8 1.8 1.76 1.76 0 0 1-1.8 1.8z"/>
<path d="M192.1 333.6l1.2-.5v3.6a1.76 1.76 0 0 1-1.6-1.1 1.76 1.76 0 0 1 .4-2z"/>
</g>
<g fill="#c00">
<circle cx="77.6" cy="303.1" r=".88"/>
<circle cx="162.3" cy="234.4" r=".88"/>
<circle cx="162.3" cy="250.2" r=".88"/>
<circle cx="162.3" cy="266.1" r=".88"/>
<circle cx="162.3" cy="282" r=".88"/>
<circle cx="162.3" cy="297.9" r=".88"/>
<circle cx="162.3" cy="313.7" r=".88"/>
<circle cx="176.4" cy="234.4" r=".88"/>
<circle cx="176.4" cy="250.2" r=".88"/>
<circle cx="176.4" cy="266.1" r=".88"/>
<circle cx="176.4" cy="282" r=".88"/>
<circle cx="176.4" cy="297.9" r=".88"/>
<circle cx="176.4" cy="313.7" r=".88"/>
<circle cx="162.3" cy="218.5" r=".88"/>
<circle cx="176.4" cy="218.5" r=".88"/>
<circle cx="51.2" cy="218.5" r=".88"/>
<circle cx="37" cy="218.5" r=".88"/>
<circle cx="51.2" cy="313.7" r=".88"/>
<circle cx="51.2" cy="297.9" r=".88"/>
<circle cx="51.2" cy="282" r=".88"/>
<circle cx="51.2" cy="266.1" r=".88"/>
<circle cx="51.2" cy="250.2" r=".88"/>
<circle cx="51.2" cy="234.4" r=".88"/>
<circle cx="37" cy="313.7" r=".88"/>
<circle cx="37" cy="297.9" r=".88"/>
<circle cx="37" cy="282" r=".88"/>
<circle cx="37" cy="266.1" r=".88"/>
<circle cx="37" cy="250.2" r=".88"/>
<circle cx="37" cy="234.4" r=".88"/>
<circle cx="269.9" cy="232.6" r=".88"/>
<circle cx="273.4" cy="232.6" r=".88"/>
<circle cx="276.9" cy="232.6" r=".88"/>
<circle cx="280.5" cy="232.6" r=".88"/>
<circle cx="284" cy="232.6" r=".88"/>
<circle cx="287.5" cy="232.6" r=".88"/>
<circle cx="291" cy="232.6" r=".88"/>
<circle cx="312.2" cy="267.9" r=".88"/>
<circle cx="312.2" cy="271.4" r=".88"/>
<circle cx="312.2" cy="274.9" r=".88"/>
<circle cx="312.2" cy="278.4" r=".88"/>
<circle cx="312.2" cy="282" r=".88"/>
<circle cx="312.2" cy="285.5" r=".88"/>
<circle cx="312.2" cy="289" r=".88"/>
<circle cx="266.3" cy="347.2" r=".88"/>
<circle cx="269.9" cy="350.8" r=".88"/>
<circle cx="273.4" cy="354.3" r=".88"/>
<circle cx="276.9" cy="357.8" r=".88"/>
<circle cx="280.5" cy="361.4" r=".88"/>
<circle cx="284" cy="364.9" r=".88"/>
<circle cx="287.5" cy="368.4" r=".88"/>
<circle cx="291" cy="371.9" r=".88"/>
<circle cx="269.9" cy="312" r=".88"/>
<circle cx="273.4" cy="312" r=".88"/>
<circle cx="276.9" cy="312" r=".88"/>
<circle cx="280.5" cy="312" r=".88"/>
<circle cx="284" cy="312" r=".88"/>
<circle cx="287.5" cy="312" r=".88"/>
<circle cx="291" cy="312" r=".88"/>
<circle cx="312.2" cy="347.2" r=".88"/>
<circle cx="312.2" cy="350.8" r=".88"/>
<circle cx="312.2" cy="354.3" r=".88"/>
<circle cx="312.2" cy="357.8" r=".88"/>
<circle cx="312.2" cy="361.4" r=".88"/>
<circle cx="312.2" cy="364.9" r=".88"/>
<circle cx="312.2" cy="368.4" r=".88"/>
<circle cx="75.8" cy="130.3" r=".88"/>
<circle cx="77.6" cy="133.8" r=".88"/>
<circle cx="243.4" cy="93.2" r=".88"/>
<circle cx="241.7" cy="95" r=".88"/>
<circle cx="218.7" cy="229.1" r=".88"/>
<circle cx="218.7" cy="165.6" r=".88"/>
<circle cx="241.7" cy="227.3" r=".88"/>
<circle cx="262.8" cy="227.3" r=".88"/>
<circle cx="342.2" cy="200.8" r=".88"/>
<circle cx="352.8" cy="202.6" r=".88"/>
<circle cx="352.8" cy="266.1" r=".88"/>
<circle cx="354.5" cy="255.5" r=".88"/>
<circle cx="144.6" cy="237.9" r=".88"/>
<circle cx="418" cy="237.9" r=".88"/>
<circle cx="418" cy="317.3" r=".88"/>
<circle cx="280.5" cy="282" r=".88"/>
<circle cx="284" cy="285.5" r=".88"/>
<circle cx="287.5" cy="289" r=".88"/>
<circle cx="291" cy="292.6" r=".88"/>
<circle cx="266.3" cy="267.9" r=".88"/>
<circle cx="269.9" cy="271.4" r=".88"/>
<circle cx="273.4" cy="274.9" r=".88"/>
<circle cx="276.9" cy="278.4" r=".88"/>
<circle cx="224" cy="15.6" r=".88"/>
<circle cx="245.2" cy="19.2" r=".88"/>
<circle cx="224" cy="31.5" r=".88"/>
<circle cx="245.2" cy="31.5" r=".88"/>
<circle cx="44.1" cy="223.8" r=".88"/>
<circle cx="44.1" cy="239.6" r=".88"/>
<circle cx="44.1" cy="255.5" r=".88"/>
<circle cx="44.1" cy="271.4" r=".88"/>
<circle cx="44.1" cy="287.3" r=".88"/>
<circle cx="44.1" cy="303.1" r=".88"/>
<circle cx="44.1" cy="319" r=".88"/>
<circle cx="44.1" cy="334.9" r=".88"/>
<circle cx="169.3" cy="223.8" r=".88"/>
<circle cx="169.3" cy="239.6" r=".88"/>
<circle cx="169.3" cy="255.5" r=".88"/>
<circle cx="169.3" cy="271.4" r=".88"/>
<circle cx="169.3" cy="287.3" r=".88"/>
<circle cx="169.3" cy="303.1" r=".88"/>
<circle cx="169.3" cy="319" r=".88"/>
<circle cx="169.3" cy="334.9" r=".88"/>
</g>
<g font-size="4.2">
<text x="220.2" y="11">+5V</text>
<text x="240.6" y="7.2">GND</text>
<text x="25.8" y="219.9">+5V</text>
<text x="57" y="219.9">GND</text>
<text x="151" y="219.9">+5V</text>
<text x="182.2" y="219.9">GND</text>
<text x="140.9" y="224.4">+5V</text>
<text x="414.3" y="233.2">+5V</text>
<text x="112" y="239.3">GND</text>
<text x="300.4" y="234">GND</text>
<text x="441.5" y="239.3">GND</text>
<text x="476.8" y="249.9">GND</text>
<text x="489.1" y="253.4">GND</text>
<text x="501.5" y="256.9">GND</text>
<text x="298.6" y="262.2">GND</text>
<text x="308.7" y="258.3">+5V</text>
<text x="382.1" y="260.5">+5V</text>
<text x="476.8" y="264">GND</text>
<text x="513.8" y="260.5">GND</text>
<text x="489.1" y="267.5">GND</text>
<text x="378.4" y="271.1">GND</text>
<text x="501.5" y="271">GND</text>
<text x="513.8" y="274.6">GND</text>
<text x="423.9" y="292.2">GND</text>
<text x="73" y="312.8">GND</text>
<text x="300.4" y="313.4">GND</text>
<text x="414.3" y="312.6">+5V</text>
<text x="441.5" y="318.7">GND</text>
<text x="476.8" y="329.3">GND</text>
<text x="489.1" y="332.8">GND</text>
<text x="298.6" y="341.6">GND</text>
<text x="308.7" y="337.7">+5V</text>
<text x="382.1" y="339.8">+5V</text>
<text x="501.5" y="336.3">GND</text>
<text x="513.8" y="339.8">GND</text>
<text x="476.8" y="343.4">GND</text>
<text x="489.1" y="346.9">GND</text>
<text x="378.4" y="350.4">GND</text>
<text x="501.5" y="350.4">GND</text>
<text x="513.8" y="354">GND</text>
<text x="423.9" y="371.6">GND</text>
</g>
<text font-size="4.2" fill="#00f" x="228.2" y="29.7" transform="rotate(-90 228.2 29.7)">+</text>
<g font-size="3.2" fill="#000080">
<text x="206.9" y="10.6">M02</text>
<text x="207.6" y="7.4">POWER2</text>
<text x="232.5" y="23.7">C4</text>
<text x="207.6" y="28.6">POWER1</text>
<text x="232.5" y="26.9">220</text>
<text x="241" y="26.9">F 16v</text>
<text x="206.9" y="31.8">M02</text>
<text x="178.2" y="125">TOCPU</text>
<text x="365.1" y="125">TONEXT</text>
<text x="16.6" y="219.6">JP1</text>
<text x="41.4" y="216.1">P1</text>
<text x="167.3" y="216.1">P9</text>
<text x="191.2" y="217.8">JP9</text>
<text x="41.1" y="231.9">P2</text>
<text x="130.2" y="234">100nF 25v</text>
<text x="130.2" y="230.8">C1</text>
<text x="167.1" y="232">P10</text>
<text x="190.3" y="233.6">JP10</text>
<text x="392.6" y="232.9">U5</text>
<text x="428.3" y="234">100nF 25v</text>
<text x="428.3" y="230.8">C2</text>
<text x="16.6" y="235.5">JP2</text>
<text x="392.6" y="236.1">74HCT595</text>
<text x="225.1" y="245.6">74HCT165</text>
<text x="225.1" y="242.4">U7</text>
<text x="267.5" y="241.7" transform="rotate(-90 267.5 241.7)">R43</text>
<text x="271" y="241.7" transform="rotate(-90 271 241.7)">R42</text>
<text x="274.5" y="241.7" transform="rotate(-90 274.5 241.7)">R41</text>
<text x="278.1" y="241.7" transform="rotate(-90 278.1 241.7)">R40</text>
<text x="281.6" y="241.7" transform="rotate(-90 281.6 241.7)">R39</text>
<text x="285.1" y="241.7" transform="rotate(-90 285.1 241.7)">R38</text>
<text x="288.6" y="241.7" transform="rotate(-90 288.6 241.7)">R37</text>
<text x="292.2" y="241.7" transform="rotate(-90 292.2 241.7)">R36</text>
<text x="461.5" y="242.5">LED1</text>
<text x="473.9" y="246">LED2</text>
<text x="16.6" y="251.4">JP3</text>
<text x="41.1" y="247.8">P3</text>
<text x="109" y="249.5">U4</text>
<text x="167.2" y="247.8">P11</text>
<text x="190.4" y="249.5">JP11</text>
<text x="447.7" y="249.6">R27</text>
<text x="486.2" y="249.5">LED3</text>
<text x="109" y="252.7">CD4067BE</text>
<text x="447.7" y="256.6">R25</text>
<text x="447.7" y="253.1">R26</text>
<text x="461.5" y="256.6">LED5</text>
<text x="498.6" y="253">LED4</text>
<text x="41.1" y="263.7">P4</text>
<text x="167.1" y="263.7">P12</text>
<text x="447.7" y="263.7">R20</text>
<text x="447.7" y="260.2">R21</text>
<text x="473.9" y="260.1">LED6</text>
<text x="486.2" y="263.6">LED7</text>
<text x="16.6" y="267.2">JP4</text>
<text x="190.3" y="265.4">JP12</text>
<text x="316.3" y="269">SWITCH1</text>
<text x="447.7" y="267.2">R19</text>
<text x="498.6" y="267.2">LED8</text>
<text x="316.3" y="272.6">SWITCH2</text>
<text x="447.7" y="274.3">R17</text>
<text x="447.7" y="270.8">R18</text>
<text x="41.1" y="279.6">P5</text>
<text x="167.1" y="279.6">P13</text>
<text x="190.3" y="281.3">JP13</text>
<text x="315.5" y="276">SWITCH3</text>
<text x="315.5" y="279.6">SWITCH4</text>
<text x="16.6" y="283.1">JP5</text>
<text x="315.5" y="283.1">SWITCH5</text>
<text x="315.5" y="286.6">SWITCH6</text>
<text x="315.5" y="290.2">SWITCH7</text>
<text x="315.5" y="293.7">SWITCH8</text>
<text x="16.6" y="299">JP6</text>
<text x="41.1" y="295.5">P6</text>
<text x="167.1" y="295.5">P14</text>
<text x="190.3" y="297.1">JP14</text>
<text x="42.1" y="311.3">P7</text>
<text x="167.2" y="311.3">P15</text>
<text x="428.3" y="310.2">C3</text>
<text x="16.6" y="314.9">JP7</text>
<text x="190.3" y="313">JP15</text>
<text x="392.6" y="315.5">74HCT595</text>
<text x="392.6" y="312.3">U2</text>
<text x="428.3" y="313.4">100nF 25v</text>
<text x="225.1" y="321.8">U1</text>
<text x="267.5" y="321.1" transform="rotate(-90 267.5 321.1)">R1</text>
<text x="271" y="321.1" transform="rotate(-90 271 321.1)">R2</text>
<text x="274.5" y="321.1" transform="rotate(-90 274.5 321.1)">R3</text>
<text x="278.1" y="321.1" transform="rotate(-90 278.1 321.1)">R4</text>
<text x="281.6" y="321.1" transform="rotate(-90 281.6 321.1)">R5</text>
<text x="285.1" y="321.1" transform="rotate(-90 285.1 321.1)">R6</text>
<text x="288.6" y="321.1" transform="rotate(-90 288.6 321.1)">R7</text>
<text x="292.2" y="321.1" transform="rotate(-90 292.2 321.1)">R8</text>
<text x="461.5" y="321.8">LED9</text>
<text x="42.1" y="327.2">P8</text>
<text x="167.1" y="327.2">P16</text>
<text x="190.3" y="328.9">JP16</text>
<text x="225.1" y="325">74HCT165</text>
<text x="447.7" y="329">R9</text>
<text x="473.9" y="325.4">LED10</text>
<text x="486.2" y="328.9">LED11</text>
<text x="16.6" y="330.7">JP8</text>
<text x="447.7" y="332.5">R10</text>
<text x="461.5" y="335.9">LED13</text>
<text x="498.6" y="332.4">LED12</text>
<text x="447.7" y="336">R11</text>
<text x="447.7" y="339.6">R12</text>
<text x="473.9" y="339.5">LED14</text>
<text x="447.7" y="343.1">R13</text>
<text x="447.7" y="346.6">R14</text>
<text x="486.2" y="343">LED15</text>
<text x="498.6" y="346.5">LED16</text>
<text x="315.5" y="348.4">SWITCH9</text>
<text x="315.5" y="351.9">SWITCH10</text>
<text x="447.7" y="350.1">R15</text>
<text x="447.7" y="353.7">R16</text>
<text x="315.5" y="355.4">SWITCH11</text>
<text x="315.5" y="359">SWITCH12</text>
<text x="315.5" y="362.5">SWITCH13</text>
<text x="315.5" y="366">SWITCH14</text>
<text x="315.5" y="369.5">SWITCH15</text>
<text x="315.5" y="373.1">SWITCH16</text>
</g>
<g font-size="3.2" fill="#00f">
<text x="212" y="15.3">2</text>
<text x="212" y="18.8">1</text>
<text x="212" y="40">1</text>
<text x="212" y="36.4">2</text>
<text x="149.9" y="130.3">A</text>
<text x="158.5" y="129.9">1</text>
<text x="163" y="131.3">1</text>
<text x="201.9" y="131.3">2</text>
<text x="206.4" y="129.9">2</text>
<text x="215.2" y="130.3">B</text>
<text x="336.9" y="130.3">A</text>
<text x="345.5" y="129.9">1</text>
<text x="350" y="131.3">1</text>
<text x="388.9" y="131.3">2</text>
<text x="393.3" y="129.9">2</text>
<text x="402.2" y="130.3">B</text>
<text x="134.1" y="137.3">Common A0</text>
<text x="149.9" y="133.8">C</text>
<text x="158.5" y="133.5">3</text>
<text x="158.5" y="137">5</text>
<text x="163" y="134.9">3</text>
<text x="201.9" y="134.9">4</text>
<text x="206.4" y="133.5">4</text>
<text x="206.4" y="137">6</text>
<text x="215.2" y="133.8">D</text>
<text x="215.2" y="137.3">Common A1</text>
<text x="321" y="137.3">Common A0</text>
<text x="336.9" y="133.8">C</text>
<text x="345.5" y="133.5">3</text>
<text x="345.5" y="137">5</text>
<text x="350" y="134.9">3</text>
<text x="388.9" y="134.9">4</text>
<text x="393.3" y="133.5">4</text>
<text x="393.3" y="137">6</text>
<text x="402.2" y="133.8">D</text>
<text x="402.2" y="137.3">Common A1</text>
<text x="134.1" y="140.9">Common A2</text>
<text x="158.5" y="140.5">7</text>
<text x="163" y="138.4">5</text>
<text x="163" y="141.9">7</text>
<text x="201.9" y="138.4">6</text>
<text x="201.9" y="141.9">8</text>
<text x="206.4" y="140.5">8</text>
<text x="215.2" y="140.9">Common A3</text>
<text x="321" y="140.9">Common A2</text>
<text x="345.5" y="140.5">7</text>
<text x="350" y="138.4">5</text>
<text x="350" y="141.9">7</text>
<text x="388.9" y="138.4">6</text>
<text x="388.9" y="141.9">8</text>
<text x="393.3" y="140.5">8</text>
<text x="402.2" y="140.9">Common A3</text>
<text x="134.1" y="144.4">Common A4</text>
<text x="139.3" y="147.9">165clock</text>
<text x="156.5" y="147.6">11</text>
<text x="158.5" y="144">9</text>
<text x="163" y="145.5">9</text>
<text x="163" y="149">11</text>
<text x="199.9" y="145.5">10</text>
<text x="199.9" y="149">12</text>
<text x="206.4" y="144">10</text>
<text x="206.4" y="147.6">12</text>
<text x="215.2" y="144.4">Common A5</text>
<text x="215.2" y="147.9">165load</text>
<text x="321" y="144.4">Common A4</text>
<text x="326.3" y="147.9">165clock</text>
<text x="343.5" y="147.6">11</text>
<text x="345.5" y="144">9</text>
<text x="350" y="145.5">9</text>
<text x="350" y="149">11</text>
<text x="386.8" y="145.5">10</text>
<text x="386.8" y="149">12</text>
<text x="393.3" y="144">10</text>
<text x="393.3" y="147.6">12</text>
<text x="402.2" y="144.4">Common A5</text>
<text x="402.2" y="147.9">165load</text>
<text x="139.3" y="151.4">165out</text>
<text x="139.3" y="155">959clock</text>
<text x="156.5" y="151.1">13</text>
<text x="156.5" y="154.6">15</text>
<text x="163" y="152.5">13</text>
<text x="199.9" y="152.5">14</text>
<text x="206.4" y="151.1">14</text>
<text x="206.4" y="154.6">16</text>
<text x="215.2" y="151.4">595serial</text>
<text x="215.2" y="155">595latch</text>
<text x="326.3" y="155">959clock</text>
<text x="326.3" y="151.4">165out</text>
<text x="343.5" y="151.1">13</text>
<text x="343.5" y="154.6">15</text>
<text x="350" y="152.5">13</text>
<text x="386.8" y="152.5">14</text>
<text x="393.3" y="151.1">14</text>
<text x="393.3" y="154.6">16</text>
<text x="402.2" y="151.4">595serial</text>
<text x="402.2" y="155">595latch</text>
<text x="163" y="156">15</text>
<text x="199.9" y="156">16</text>
<text x="350" y="156">15</text>
<text x="386.8" y="156">16</text>
<text x="417.7" y="243.2" transform="rotate(-90 417.7 243.2)">16</text>
<text x="246.8" y="251.3">CLK</text>
<text x="256.1" y="249.9">2</text>
<text x="394.6" y="248.1">14</text>
<text x="401.1" y="249.5">SER</text>
<text x="426.8" y="249.5">QA</text>
<text x="433.9" y="251.6">1</text>
<text x="433.9" y="248.1">15</text>
<text x="80.9" y="256.9">1</text>
<text x="139.3" y="256.9">24</text>
<text x="256.1" y="256.9">1</text>
<text x="394.6" y="255.2">11</text>
<text x="401.1" y="256.6">SRCLK</text>
<text x="419.1" y="252.2" transform="rotate(-90 419.1 252.2)">VCC</text>
<text x="426.7" y="256.6">QC</text>
<text x="426.8" y="253">QB</text>
<text x="433.9" y="255.2">2</text>
<text x="80.9" y="260.5">2</text>
<text x="80.9" y="264">3</text>
<text x="85.4" y="258.3">Common OUT/IN</text>
<text x="85.4" y="261.9">Ch IN/OUT 7</text>
<text x="116.5" y="261.9">Ch IN/OUT 8</text>
<text x="130.8" y="258.3">Vdd</text>
<text x="139.3" y="264">22</text>
<text x="139.3" y="260.5">23</text>
<text x="243.1" y="262.2" transform="rotate(-90 243.1 262.2)">8</text>
<text x="246.8" y="261.9">INH</text>
<text x="247.8" y="258.3">/PL</text>
<text x="256.1" y="260.5">15</text>
<text x="394.6" y="258.7">10</text>
<text x="401.1" y="260.1">\SRCLK</text>
<text x="426.5" y="260.1">QD</text>
<text x="426.9" y="263.6">QE</text>
<text x="433.9" y="258.7">3</text>
<text x="433.9" y="262.2">4</text>
<text x="80.9" y="267.5">4</text>
<text x="85.4" y="265.4">Ch IN/OUT 6</text>
<text x="85.4" y="268.9">Ch IN/OUT 5</text>
<text x="114.5" y="268.9">Ch IN/OUT 10</text>
<text x="116.5" y="265.4">Ch IN/OUT 9</text>
<text x="139.3" y="267.5">21</text>
<text x="250.6" y="268.9">H</text>
<text x="256.1" y="267.5">6</text>
<text x="394.6" y="265.7">12</text>
<text x="394.6" y="269.3">13</text>
<text x="401.1" y="267.2">RCLK</text>
<text x="427.1" y="267.2">QF</text>
<text x="433.9" y="265.7">5</text>
<text x="433.9" y="269.3">6</text>
<text x="80.9" y="271">5</text>
<text x="80.9" y="274.6">6</text>
<text x="85.4" y="272.5">Ch IN/OUT 4</text>
<text x="85.4" y="276">Ch IN/OUT 3</text>
<text x="114.5" y="276">Ch IN/OUT 12</text>
<text x="114.5" y="272.5">Ch IN/OUT 11</text>
<text x="139.3" y="274.6">19</text>
<text x="139.3" y="271">20</text>
<text x="244.5" y="272.7" transform="rotate(-90 244.5 272.7)">GND</text>
<text x="250.5" y="272.5">G</text>
<text x="251.1" y="276">F</text>
<text x="256.1" y="274.6">4</text>
<text x="256.1" y="271">5</text>
<text x="401.1" y="270.7">\OE</text>
<text x="426.5" y="270.7">QG</text>
<text x="426.6" y="274.2">QH</text>
<text x="433.9" y="272.8">7</text>
<text x="80.9" y="278.1">7</text>
<text x="80.9" y="281.6">8</text>
<text x="85.4" y="279.5">Ch IN/OUT 2</text>
<text x="114.5" y="279.5">Ch IN/OUT 13</text>
<text x="139.3" y="281.6">17</text>
<text x="139.3" y="278.1">18</text>
<text x="228.7" y="281.6">7</text>
<text x="250.9" y="279.5">E</text>
<text x="256.1" y="278.1">3</text>
<text x="256.1" y="281.6">14</text>
<text x="425.7" y="281.3">QH'</text>
<text x="433.9" y="279.9">9</text>
<text x="80.9" y="285.2">9</text>
<text x="85.4" y="283">Ch IN/OUT 1</text>
<text x="85.4" y="286.6">Ch IN/OUT 0</text>
<text x="114.5" y="286.6">Ch IN/OUT 15</text>
<text x="114.5" y="283">Ch IN/OUT 14</text>
<text x="139.3" y="285.2">16</text>
<text x="233.9" y="283">/QH</text>
<text x="244.5" y="284.4" transform="rotate(-90 244.5 284.4)">VCC</text>
<text x="250.5" y="283">D</text>
<text x="250.7" y="286.6">C</text>
<text x="256.1" y="285.2">13</text>
<text x="417.7" y="287.5" transform="rotate(-90 417.7 287.5)">8</text>
<text x="419.1" y="283" transform="rotate(-90 419.1 283)">GND</text>
<text x="78.9" y="288.7">10</text>
<text x="78.9" y="292.2">11</text>
<text x="85.4" y="290.1">A</text>
<text x="85.4" y="293.6">B</text>
<text x="124" y="290.1">INHIBIT</text>
<text x="134.7" y="293.6">C</text>
<text x="139.3" y="292.2">14</text>
<text x="139.3" y="288.7">15</text>
<text x="228.7" y="292.2">9</text>
<text x="233.9" y="293.6">QH</text>
<text x="243.1" y="291.7" transform="rotate(-90 243.1 291.7)">16</text>
<text x="250.8" y="290.1">B</text>
<text x="250.8" y="293.6">A</text>
<text x="256.1" y="292.2">11</text>
<text x="256.1" y="288.7">12</text>
<text x="78.9" y="295.7">12</text>
<text x="85.4" y="297.1">Vss</text>
<text x="134.4" y="297.1">D</text>
<text x="139.3" y="295.7">13</text>
<text x="256.1" y="299.3">10</text>
<text x="248.3" y="300.7">DS</text>
<text x="417.7" y="322.5" transform="rotate(-90 417.7 322.5)">16</text>
<text x="256.1" y="329.2">2</text>
<text x="394.6" y="327.5">14</text>
<text x="401.1" y="328.9">SER</text>
<text x="426.8" y="328.9">QA</text>
<text x="433.9" y="327.5">15</text>
<text x="246.8" y="330.7">CLK</text>
<text x="394.6" y="334.5">11</text>
<text x="401.1" y="336">SRCLK</text>
<text x="419.1" y="331.6" transform="rotate(-90 419.1 331.6)">VCC</text>
<text x="426.7" y="336">QC</text>
<text x="426.8" y="332.4">QB</text>
<text x="433.9" y="331">1</text>
<text x="433.9" y="334.5">2</text>
<text x="243.1" y="341.6" transform="rotate(-90 243.1 341.6)">8</text>
<text x="246.8" y="341.2">INH</text>
<text x="247.8" y="337.7">/PL</text>
<text x="256.1" y="336.3">1</text>
<text x="256.1" y="339.8">15</text>
<text x="394.6" y="338.1">10</text>
<text x="401.1" y="339.5">\SRCLK</text>
<text x="426.5" y="339.5">QD</text>
<text x="433.9" y="338.1">3</text>
<text x="433.9" y="341.6">4</text>
<text x="256.1" y="346.9">6</text>
<text x="394.6" y="345.1">12</text>
<text x="401.1" y="346.5">RCLK</text>
<text x="426.9" y="343">QE</text>
<text x="427.1" y="346.5">QF</text>
<text x="433.9" y="345.1">5</text>
<text x="244.5" y="352.1" transform="rotate(-90 244.5 352.1)">GND</text>
<text x="250.5" y="351.8">G</text>
<text x="250.6" y="348.3">H</text>
<text x="256.1" y="353.9">4</text>
<text x="256.1" y="350.4">5</text>
<text x="394.6" y="348.7">13</text>
<text x="401.1" y="350.1">\OE</text>
<text x="426.5" y="350.1">QG</text>
<text x="426.6" y="353.6">QH</text>
<text x="433.9" y="348.7">6</text>
<text x="433.9" y="352.2">7</text>
<text x="250.9" y="358.9">E</text>
<text x="251.1" y="355.4">F</text>
<text x="256.1" y="357.5">3</text>
<text x="433.9" y="359.2">9</text>
<text x="228.7" y="361">7</text>
<text x="233.9" y="362.4">/QH</text>
<text x="244.5" y="363.8" transform="rotate(-90 244.5 363.8)">VCC</text>
<text x="250.5" y="362.4">D</text>
<text x="250.7" y="365.9">C</text>
<text x="256.1" y="364.5">13</text>
<text x="256.1" y="361">14</text>
<text x="419.1" y="362.4" transform="rotate(-90 419.1 362.4)">GND</text>
<text x="425.7" y="360.6">QH'</text>
<text x="228.7" y="371.6">9</text>
<text x="243.1" y="371" transform="rotate(-90 243.1 371)">16</text>
<text x="250.8" y="369.5">B</text>
<text x="256.1" y="371.6">11</text>
<text x="256.1" y="368.1">12</text>
<text x="417.7" y="366.9" transform="rotate(-90 417.7 366.9)">8</text>
<text x="233.9" y="373">QH</text>
<text x="250.8" y="373">A</text>
<text x="248.3" y="380">DS</text>
<text x="256.1" y="378.6">10</text>
</g>
</svg>
